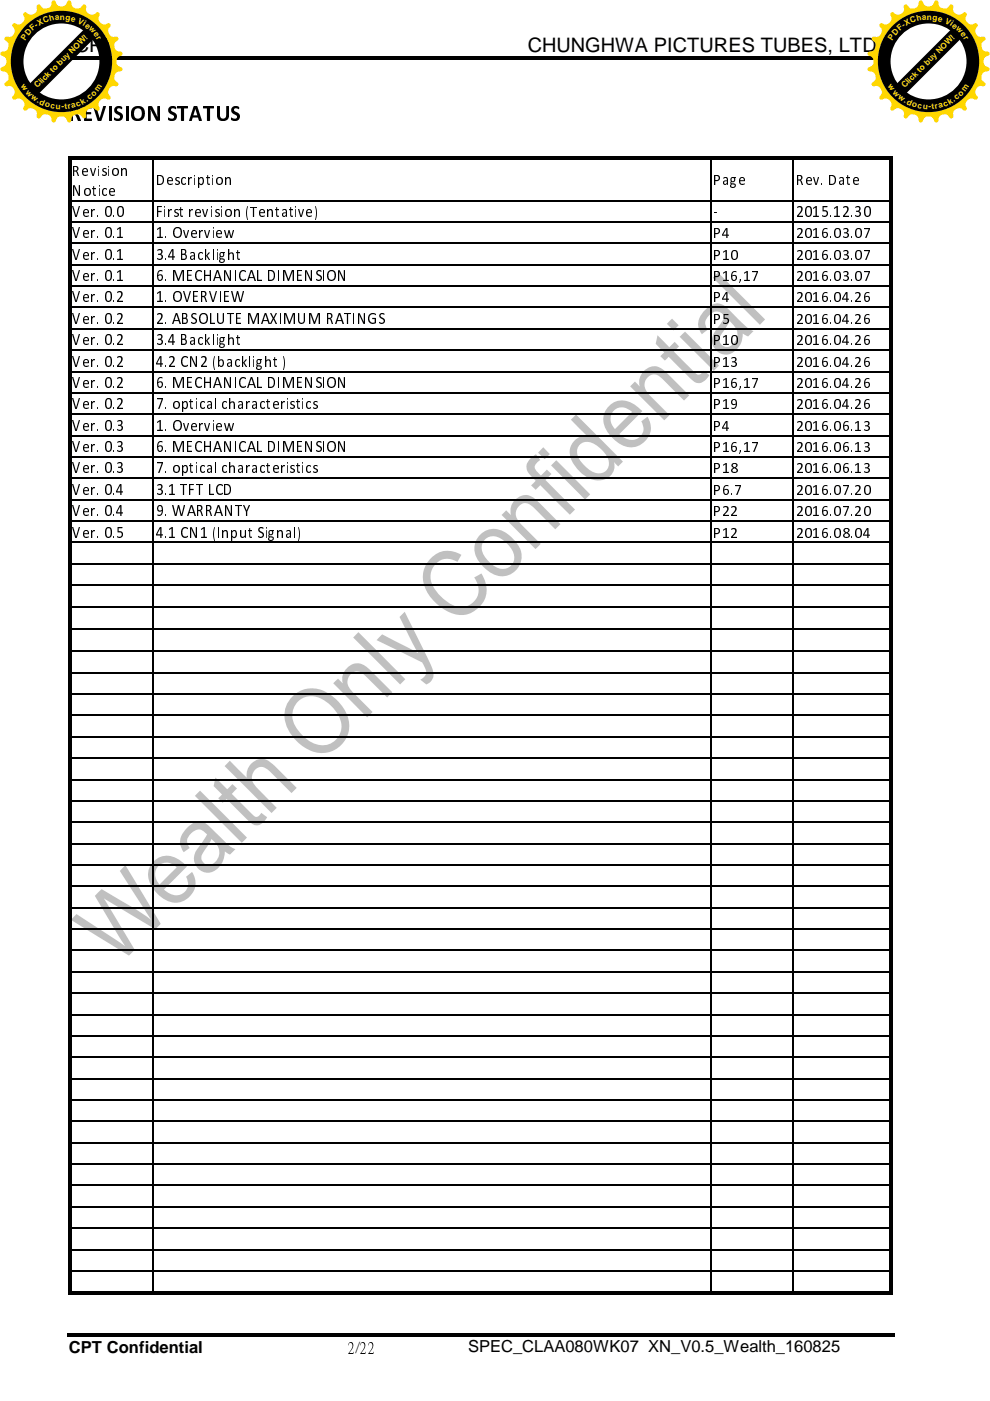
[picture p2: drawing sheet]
<svg xmlns="http://www.w3.org/2000/svg" width="210mm" height="297mm" viewBox="0 0 210 297" stroke-linecap="round" stroke-linejoin="round" font-family="sans-serif">
<path d="M15.1 11.9h82.1v.8h-82.1zM96.9 11.9h.8v.8h-.8zM97.7 11.9h91v.8h-91zM14.1 282.7h40.5v.7h-40.5zM54.6 282.7h.7v.7h-.7zM55.3 282.7h43.3v.7h-43.3zM98.6 282.7h.8v.7h-.8zM99.4 282.7h90.2v.7h-90.2z" fill="#000"/>
<g fill="#c0c0c0">
<path d="M16.2 193.8l10.3 6.8-6.4-10.7 1.4-1.4 7.7 4.5 2.9 2.1-6.7-10.4 1.2-1.3 7.5 12.5-1.2 1.1-10.9-6.5 6.6 10.9-1.3 1.2-12.3-7.6z" fill-rule="evenodd"/>
<path d="M32.6 182.6a4.3 4.3 0 0 1 6.2 .3l.8 .8-4.8 4.9a3.1 3.1 0 0 0 4.4 .5 2.52 2.52 0 0 0 .3-3.2l1.2-1a4.2 4.2 0 0 1-.8 5.5 4.2 4.2 0 0 1-5.5 0 5.8 5.8 0 0 1-2.8-6.3zM33.6 183.6a2.77 2.77 0 0 0 .2 3.9l3.7-3.6a2.65 2.65 0 0 0-3.9-.3z" fill-rule="evenodd"/>
<path d="M39.7 175.5a2.93 2.93 0 0 1 4.5-.4l2.9 2.8a7 7 0 0 0 2.8 2.1l-1.1 1.2-1.1-.7a4.3 4.3 0 0 1-3.6 4.5 3.1 3.1 0 0 1-2.8-2 3.1 3.1 0 0 1 .8-3.3l1.8-2.8a2.02 2.02 0 0 0-3-.5 2.16 2.16 0 0 0-.7 3.4l-1.3 .9a3.6 3.6 0 0 1 .8-5.2zM44.8 177.9l-.6 1.2a5 5 0 0 0-1.5 3.1 1.73 1.73 0 0 0 1.5 1.2 1.73 1.73 0 0 0 1.7-1 3.2 3.2 0 0 0-1.1-4.5z" fill-rule="evenodd"/>
<path d="M42.1 167.9l.3-.3 10 10-1.1 1.1-10-10z" fill-rule="evenodd"/>
<path d="M45.7 164.8l2.5 2.5 1.1-1.1 .9 1-1.1 1.1 4.5 4.5a.9 .9 0 0 0 .9 .4 .9 .9 0 0 0 .7-.6l.2-.3 1.2 1a2.31 2.31 0 0 1-3.1 1.4l-5.5-5.3-.8 .8-.9-1 .8-.8-1.8-1.7z" fill-rule="evenodd"/>
<path d="M48.7 161.3l3.6 3.6a3.2 3.2 0 0 1 1.7-3.6 3.2 3.2 0 0 1 3.9 .8l5 4.9-1.1 1.1-4.6-4.5a2.05 2.05 0 0 0-3.1-.4 2.52 2.52 0 0 0 .3 3.8l4.3 4.3-1.1 1.1-10-10z" fill-rule="evenodd"/>
<path d="M62 147.7a6.1 6.1 0 0 1 8.5-.1 7.6 7.6 0 0 1 3.3 8.1 5.9 5.9 0 0 1-9.4 2.7 8.4 8.4 0 0 1-4-7.7 5.5 5.5 0 0 1 1.6-3zM63.2 148.8a4.4 4.4 0 0 0-.1 6 6.5 6.5 0 0 0 6.1 3.1 4.1 4.1 0 0 0 2.4-6.5 6.9 6.9 0 0 0-6.3-3.7l-.9 .2z" fill-rule="evenodd"/>
<path d="M73.6 141.6a3 3 0 0 1 4.8 .3l4.8 4.9-1.1 1.1-2.8-2.8a10.7 10.7 0 0 0-3.1-2.7 2.21 2.21 0 0 0-2.3 1.2 2.21 2.21 0 0 0 .4 2.6l4.7 4.8-1.1 1.1-7.2-7.2 1-1 1 1a3.1 3.1 0 0 1 .9-3.3z" fill-rule="evenodd"/>
<path d="M76 134l9.9 10-1.1 1.1-9.9-9.9z" fill-rule="evenodd"/>
<path d="M85.5 130l.3-.3 4.4 8.9a9.8 9.8 0 0 1 1.7 4.8 2.31 2.31 0 0 1-1.5 1.7l-1.3-1a1.74 1.74 0 0 0 .9-2.8 1.95 1.95 0 0 0-1.4-1.3l-8.8-4.3 1.2-1.2 7.7 4-4-7.7z" fill-rule="evenodd"/>
<path d="M91.4 118.3a5 5 0 0 1 6.4-.7l-.8 1.5a3.8 3.8 0 0 0-4.8 .7 3.8 3.8 0 0 0-.2 4.9 8.8 8.8 0 0 0 5.5 4 3.8 3.8 0 0 0 3.7-2.1 3.8 3.8 0 0 0-.7-4.2l1.6-.8a5.5 5.5 0 0 1-.6 7.2 5.5 5.5 0 0 1-7.3 .5 8.5 8.5 0 0 1-4.5-7.7l.4-1.5z" fill-rule="evenodd"/>
<path d="M101.8 113.4a4.4 4.4 0 0 1 6.3 .1 5.8 5.8 0 0 1 2.5 5 4.2 4.2 0 0 1-7 2.6 5.8 5.8 0 0 1-2.9-5.9l.4-1zM102.8 114.4a3 3 0 0 0 .4 4.2 4.3 4.3 0 0 0 4 2 2.62 2.62 0 0 0 1.1-4.5 4.6 4.6 0 0 0-4.3-2.3z" fill-rule="evenodd"/>
<path d="M109.2 106a3 3 0 0 1 4.8 .3l4.8 4.8-1.1 1.1-2.2-2.2a14.2 14.2 0 0 0-3.7-3.3 2.23 2.23 0 0 0-2.2 1.2 2.23 2.23 0 0 0 .3 2.6l4.7 4.8-1.1 1.1-7.2-7.2 1-1 1 1a3.3 3.3 0 0 1 .9-3.2z" fill-rule="evenodd"/>
<path d="M112.5 97.2l1.1-.9 1 1.2a1.62 1.62 0 0 0-1.1 2.1l1.2 1.2 1.3-1.2 .9 .9-1.2 1.3 6.2 6.2-1.1 1.1-6.2-6.2-1 .9-1-.9 1-1-.4-.3a3.2 3.2 0 0 1-1.5-3.3z" fill-rule="evenodd"/>
<path d="M115.2 94.8l1.4 1.5-1.1 1.1-1.4-1.4zM117.1 98.4l.8-.8 7.2 7.2-1.1 1.1-7.2-7.2z" fill-rule="evenodd"/>
<path d="M121 89l1.1-1.1 10 10-1 1-.9-.9a3.3 3.3 0 0 1-4.6 3.7 7.7 7.7 0 0 1-4.8-5.5 3.3 3.3 0 0 1 3.8-3.6zM122.9 94.3a2.89 2.89 0 0 0 .6 4 4.6 4.6 0 0 0 4 2 2.25 2.25 0 0 0 1.1-3.6 6 6 0 0 0-4.2-3 1.97 1.97 0 0 0-1.5 .6z" fill-rule="evenodd"/>
<path d="M129.2 86.1a4.3 4.3 0 0 1 6.1 .3l.9 .8-4.9 4.8a3.1 3.1 0 0 0 4.4 .5 2.43 2.43 0 0 0 .3-3.2l1.3-1a4.3 4.3 0 0 1-1.1 5.7 4.3 4.3 0 0 1-5.8-.6 5.5 5.5 0 0 1-2.3-5.9zM130.2 87a2.77 2.77 0 0 0 .2 4l3.6-3.7a2.75 2.75 0 0 0-3.8-.3z" fill-rule="evenodd"/>
<path d="M136.5 78.7a3 3 0 0 1 4.8 .3l4.8 4.8-1.1 1.1-2.7-2.7a10.4 10.4 0 0 0-3.2-2.8 2.22 2.22 0 0 0-2.2 1.2 2.22 2.22 0 0 0 .3 2.6l4.7 4.8-1.1 1.1-7.2-7.2 1-1 1 1.1a3.3 3.3 0 0 1 .9-3.3z" fill-rule="evenodd"/>
<path d="M139.4 71.1l2.5 2.5 1.1-1.1 1 .9-1.1 1.1 4.2 4.3a.99 .99 0 0 0 1.6 .4l.4-.6 1.3 .9a2.44 2.44 0 0 1-3.1 1.5l-5.5-5.4-.8 .9-1-1 .8-.8-1.8-1.8z" fill-rule="evenodd"/>
<path d="M141.9 68.1l.6-.5 1.4 1.4-1.1 1.1-1.4-1.4zM144.1 71.4l1.1-1.1 7.2 7.2-1.1 1.1z" fill-rule="evenodd"/>
<path d="M149.5 65.7a3 3 0 0 1 4.1-.9l3.8 3.7a6 6 0 0 0 2.4 1.7l-1.2 1.1-1.1-.6a4.2 4.2 0 0 1-3.6 4.5 3.1 3.1 0 0 1-2.8-2 3.1 3.1 0 0 1 .8-3.4l1.8-2.7a2.06 2.06 0 0 0-1.9-1.1 2.06 2.06 0 0 0-1.8 1.2 1.99 1.99 0 0 0 0 2.7l-1.2 1a3.6 3.6 0 0 1 .7-5.2zM154.7 68l-.7 1.3a5.4 5.4 0 0 0-1.5 2.8 1.68 1.68 0 0 0 1.4 1.5 1.68 1.68 0 0 0 1.8-1 2.9 2.9 0 0 0-.7-4.3z" fill-rule="evenodd"/>
<path d="M151.1 58.9l1.1-1.1 10 9.9-1.1 1.2z" fill-rule="evenodd"/>
</g>
<g fill="#000">
<path d="M14.5 33.1h.7v.8h-.7zM14.5 33.1h.7v.7h-.7zM15.2 33.1h17.2v.7h-17.2zM32.4 33.8l.2 .1zM32.4 33.1h.7v.7h-.7zM33.1 33.1h117.5v.7h-117.5zM150.6 33.8l.2 .1zM150.6 33.1h.7v.7h-.7zM151.3 33.1h16.8v.7h-16.8zM168.1 33.8l.2 .1zM168.1 33.1h.7v.7h-.7zM168.8 33.1h19.8v.7h-19.8z"/>
<path d="M188.6 33.1h.8v.8h-.8zM188.6 33.1h.8v.7h-.8zM14.5 33.9h.7v8.5h-.7zM14.5 42.4h.7v.3h-.7zM14.5 42.7h.7v4.2h-.7zM14.5 46.9h.7v.3h-.7zM14.5 47.2h.7v4.3h-.7zM14.5 51.5h.7v.2h-.7zM14.5 51.7h.7v4.3h-.7zM14.5 56h.7v.3h-.7zM32.4 42.4h.2v.3h-.2zM32.4 46.9h.2v.3h-.2z"/>
<path d="M32.4 51.5h.2v.2h-.2zM32.4 56h.2v.3h-.2zM150.6 42.4h.2v.3h-.2zM150.6 46.9h.2v.3h-.2zM150.6 51.5h.2v.2h-.2zM150.6 56h.2v.3h-.2zM168.1 42.4h.2v.3h-.2zM168.1 46.9h.2v.3h-.2zM168.1 51.5h.2v.2h-.2zM168.1 56h.2v.3h-.2zM188.6 33.9h.8v8.5h-.8zM188.6 42.4h.8v.3h-.8z"/>
<path d="M188.6 42.7h.8v4.2h-.8zM188.6 46.9h.8v.3h-.8zM188.6 47.2h.8v4.3h-.8zM188.6 51.5h.8v.2h-.8zM188.6 51.7h.8v4.3h-.8zM188.6 56h.8v.3h-.8zM14.5 56.3h.7v4.2h-.7zM14.5 60.5h.7v.3h-.7zM14.5 60.8h.7v4.3h-.7zM14.5 65.1h.7v.2h-.7zM14.5 65.3h.7v4.3h-.7zM14.5 69.6h.7v.2h-.7z"/>
<path d="M14.5 69.8h.7v4.3h-.7zM14.5 74.1h.7v.3h-.7zM14.5 74.4h.7v4.3h-.7zM14.5 78.7h.7v.2h-.7zM32.4 60.5h.2v.3h-.2zM32.4 65.1h.2v.2h-.2zM32.4 69.6h.2v.2h-.2zM32.4 74.1h.2v.3h-.2zM32.4 78.7h.2v.2h-.2zM150.6 60.5h.2v.3h-.2zM150.6 65.1h.2v.2h-.2zM150.6 69.6h.2v.2h-.2z"/>
<path d="M150.6 74.1h.2v.3h-.2zM150.6 78.7h.2v.2h-.2zM168.1 60.5h.2v.3h-.2zM168.1 65.1h.2v.2h-.2zM168.1 69.6h.2v.2h-.2zM168.1 74.1h.2v.3h-.2zM168.1 78.7h.2v.2h-.2zM188.6 56.3h.8v4.2h-.8zM188.6 60.5h.8v.3h-.8zM188.6 60.8h.8v4.3h-.8zM188.6 65.1h.8v.2h-.8zM188.6 65.3h.8v4.3h-.8z"/>
<path d="M188.6 69.6h.8v.2h-.8zM188.6 69.8h.8v4.3h-.8zM188.6 74.1h.8v.3h-.8zM188.6 74.4h.8v4.3h-.8zM188.6 78.7h.8v.2h-.8zM14.5 78.9h.7v4.3h-.7zM14.5 83.2h.7v.2h-.7zM14.5 83.4h.7v4.3h-.7zM14.5 87.7h.7v.3h-.7zM14.5 88h.7v4.2h-.7zM14.5 92.2h.7v.3h-.7zM14.5 92.5h.7v4.3h-.7z"/>
<path d="M14.5 96.8h.7v.2h-.7zM32.4 83.2h.2v.2h-.2zM32.4 87.7h.2v.3h-.2zM32.4 92.2h.2v.3h-.2zM32.4 96.8h.2v.2h-.2zM150.6 83.2h.2v.2h-.2zM150.6 87.7h.2v.3h-.2zM150.6 92.2h.2v.3h-.2zM150.6 96.8h.2v.2h-.2zM168.1 83.2h.2v.2h-.2zM168.1 87.7h.2v.3h-.2zM168.1 92.2h.2v.3h-.2z"/>
<path d="M168.1 96.8h.2v.2h-.2zM188.6 78.9h.8v4.3h-.8zM188.6 83.2h.8v.2h-.8zM188.6 83.4h.8v4.3h-.8zM188.6 87.7h.8v.3h-.8zM188.6 88h.8v4.2h-.8zM188.6 92.2h.8v.3h-.8zM188.6 92.5h.8v4.3h-.8zM188.6 96.8h.8v.2h-.8zM14.5 97h.7v4.3h-.7zM14.5 101.3h.7v.3h-.7zM14.5 101.6h.7v4.2h-.7z"/>
<path d="M14.5 105.8h.7v.3h-.7zM14.5 106.1h.7v4.3h-.7zM14.5 110.4h.7v.2h-.7zM14.5 110.6h.7v4.3h-.7zM14.5 114.9h.7v.2h-.7zM14.5 115.1h.7v4.3h-.7zM14.5 119.4h.7v.3h-.7zM32.4 101.3h.2v.3h-.2zM32.4 105.8h.2v.3h-.2zM32.4 110.4h.2v.2h-.2zM32.4 114.9h.2v.2h-.2zM32.4 119.4h.2v.3h-.2z"/>
<path d="M150.6 101.3h.2v.3h-.2zM150.6 105.8h.2v.3h-.2zM150.6 110.4h.2v.2h-.2zM150.6 114.9h.2v.2h-.2zM150.6 119.4h.2v.3h-.2zM168.1 101.3h.2v.3h-.2zM168.1 105.8h.2v.3h-.2zM168.1 110.4h.2v.2h-.2zM168.1 114.9h.2v.2h-.2zM168.1 119.4h.2v.3h-.2zM188.6 97h.8v4.3h-.8zM188.6 101.3h.8v.3h-.8z"/>
<path d="M188.6 101.6h.8v4.2h-.8zM188.6 105.8h.8v.3h-.8zM188.6 106.1h.8v4.3h-.8zM188.6 110.4h.8v.2h-.8zM188.6 110.6h.8v4.3h-.8zM188.6 114.9h.8v.2h-.8zM188.6 115.1h.8v4.3h-.8zM188.6 119.4h.8v.3h-.8zM14.5 119.7h.7v4.3h-.7zM14.5 124h.7v.2h-.7zM14.5 124.2h.7v4.3h-.7zM14.5 128.5h.7v.2h-.7z"/>
<path d="M14.5 128.7h.7v4.5h-.7zM14.5 133.2h.7v.3h-.7zM14.5 133.5h.7v4.5h-.7zM14.5 138h.7v.2h-.7zM32.4 124h.2v.2h-.2zM32.4 128.5h.2v.2h-.2zM32.4 133.2h.2v.3h-.2zM32.4 138h.2v.2h-.2zM150.6 124h.2v.2h-.2zM150.6 128.5h.2v.2h-.2zM150.6 133.2h.2v.3h-.2zM150.6 138h.2v.2h-.2z"/>
<path d="M168.1 124h.2v.2h-.2zM168.1 128.5h.2v.2h-.2zM168.1 133.2h.2v.3h-.2zM168.1 138h.2v.2h-.2zM188.6 119.7h.8v4.3h-.8zM188.6 124h.8v.2h-.8zM188.6 124.2h.8v4.3h-.8zM188.6 128.5h.8v.2h-.8zM188.6 128.7h.8v4.5h-.8zM188.6 133.2h.8v.3h-.8zM188.6 133.5h.8v4.5h-.8zM188.6 138h.8v.2h-.8z"/>
<path d="M14.5 138.2h.7v4.3h-.7zM14.5 142.5h.7v.2h-.7zM14.5 142.7h.7v4.3h-.7zM14.5 147h.7v.3h-.7zM14.5 147.3h.7v4.3h-.7zM14.5 151.6h.7v.2h-.7zM14.5 151.8h.7v4.3h-.7zM14.5 156.1h.7v.2h-.7zM32.4 142.5h.2v.2h-.2zM32.4 147h.2v.3h-.2zM32.4 151.6h.2v.2h-.2zM32.4 156.1h.2v.2h-.2z"/>
<path d="M150.6 142.5h.2v.2h-.2zM150.6 147h.2v.3h-.2zM150.6 151.6h.2v.2h-.2zM150.6 156.1h.2v.2h-.2zM168.1 142.5h.2v.2h-.2zM168.1 147h.2v.3h-.2zM168.1 151.6h.2v.2h-.2zM168.1 156.1h.2v.2h-.2zM188.6 138.2h.8v4.3h-.8zM188.6 142.5h.8v.2h-.8zM188.6 142.7h.8v4.3h-.8zM188.6 147h.8v.3h-.8z"/>
<path d="M188.6 147.3h.8v4.3h-.8zM188.6 151.6h.8v.2h-.8zM188.6 151.8h.8v4.3h-.8zM188.6 156.1h.8v.2h-.8zM14.5 156.3h.7v4.3h-.7zM14.5 160.6h.7v.3h-.7zM14.5 160.9h.7v4.2h-.7zM14.5 165.1h.7v.3h-.7zM14.5 165.4h.7v4.3h-.7zM14.5 169.7h.7v.2h-.7zM14.5 169.9h.7v4.3h-.7zM14.5 174.2h.7v.3h-.7z"/>
<path d="M14.5 174.5h.7v4.2h-.7zM14.5 178.7h.7v.3h-.7zM32.4 160.6h.2v.3h-.2zM32.4 165.1h.2v.3h-.2zM32.4 169.7h.2v.2h-.2zM32.4 174.2h.2v.3h-.2zM32.4 178.7h.2v.3h-.2zM150.6 160.6h.2v.3h-.2zM150.6 165.1h.2v.3h-.2zM150.6 169.7h.2v.2h-.2zM150.6 174.2h.2v.3h-.2zM150.6 178.7h.2v.3h-.2z"/>
<path d="M168.1 160.6h.2v.3h-.2zM168.1 165.1h.2v.3h-.2zM168.1 169.7h.2v.2h-.2zM168.1 174.2h.2v.3h-.2zM168.1 178.7h.2v.3h-.2zM188.6 156.3h.8v4.3h-.8zM188.6 160.6h.8v.3h-.8zM188.6 160.9h.8v4.2h-.8zM188.6 165.1h.8v.3h-.8zM188.6 165.4h.8v4.3h-.8zM188.6 169.7h.8v.2h-.8zM188.6 169.9h.8v4.3h-.8z"/>
<path d="M188.6 174.2h.8v.3h-.8zM188.6 174.5h.8v4.2h-.8zM188.6 178.7h.8v.3h-.8zM14.5 179h.7v4.3h-.7zM14.5 183.3h.7v.2h-.7zM14.5 183.5h.7v4.3h-.7zM14.5 187.8h.7v.2h-.7zM14.5 188h.7v4.3h-.7zM14.5 192.3h.7v.3h-.7zM14.5 192.6h.7v4.2h-.7zM14.5 196.8h.7v.3h-.7zM32.4 183.3h.2v.2h-.2z"/>
<path d="M32.4 187.8h.2v.2h-.2zM32.4 192.3h.2v.3h-.2zM32.4 196.8h.2v.3h-.2zM150.6 183.3h.2v.2h-.2zM150.6 187.8h.2v.2h-.2zM150.6 192.3h.2v.3h-.2zM150.6 196.8h.2v.3h-.2zM168.1 183.3h.2v.2h-.2zM168.1 187.8h.2v.2h-.2zM168.1 192.3h.2v.3h-.2zM168.1 196.8h.2v.3h-.2zM188.6 179h.8v4.3h-.8z"/>
<path d="M188.6 183.3h.8v.2h-.8zM188.6 183.5h.8v4.3h-.8zM188.6 187.8h.8v.2h-.8zM188.6 188h.8v4.3h-.8zM188.6 192.3h.8v.3h-.8zM188.6 192.6h.8v4.2h-.8zM188.6 196.8h.8v.3h-.8zM14.5 197.1h.7v4.3h-.7zM14.5 201.4h.7v.2h-.7zM14.5 201.6h.7v4.3h-.7zM14.5 205.9h.7v.3h-.7zM14.5 206.2h.7v4.2h-.7z"/>
<path d="M14.5 210.4h.7v.3h-.7zM14.5 210.7h.7v4.3h-.7zM14.5 215h.7v.2h-.7zM14.5 215.2h.7v4.3h-.7zM14.5 219.5h.7v.3h-.7zM32.4 201.4h.2v.2h-.2zM32.4 205.9h.2v.3h-.2zM32.4 210.4h.2v.3h-.2zM32.4 215h.2v.2h-.2zM32.4 219.5h.2v.3h-.2zM150.6 201.4h.2v.2h-.2zM150.6 205.9h.2v.3h-.2z"/>
<path d="M150.6 210.4h.2v.3h-.2zM150.6 215h.2v.2h-.2zM150.6 219.5h.2v.3h-.2zM168.1 201.4h.2v.2h-.2zM168.1 205.9h.2v.3h-.2zM168.1 210.4h.2v.3h-.2zM168.1 215h.2v.2h-.2zM168.1 219.5h.2v.3h-.2zM188.6 197.1h.8v4.3h-.8zM188.6 201.4h.8v.2h-.8zM188.6 201.6h.8v4.3h-.8zM188.6 205.9h.8v.3h-.8z"/>
<path d="M188.6 206.2h.8v4.2h-.8zM188.6 210.4h.8v.3h-.8zM188.6 210.7h.8v4.3h-.8zM188.6 215h.8v.2h-.8zM188.6 215.2h.8v4.3h-.8zM188.6 219.5h.8v.3h-.8zM14.5 219.8h.7v4.2h-.7zM14.5 224h.7v.3h-.7zM14.5 224.3h.7v4.3h-.7zM14.5 228.6h.7v.2h-.7zM14.5 228.8h.7v4.3h-.7zM14.5 233.1h.7v.2h-.7z"/>
<path d="M14.5 233.3h.7v4.3h-.7zM14.5 237.6h.7v.3h-.7zM32.4 224h.2v.3h-.2zM32.4 228.6h.2v.2h-.2zM32.4 233.1h.2v.2h-.2zM32.4 237.6h.2v.3h-.2zM150.6 224h.2v.3h-.2zM150.6 228.6h.2v.2h-.2zM150.6 233.1h.2v.2h-.2zM150.6 237.6h.2v.3h-.2zM168.1 224h.2v.3h-.2zM168.1 228.6h.2v.2h-.2z"/>
<path d="M168.1 233.1h.2v.2h-.2zM168.1 237.6h.2v.3h-.2zM188.6 219.8h.8v4.2h-.8zM188.6 224h.8v.3h-.8zM188.6 224.3h.8v4.3h-.8zM188.6 228.6h.8v.2h-.8zM188.6 228.8h.8v4.3h-.8zM188.6 233.1h.8v.2h-.8zM188.6 233.3h.8v4.3h-.8zM188.6 237.6h.8v.3h-.8zM14.5 237.9h.7v4.2h-.7zM14.5 242.1h.7v.3h-.7z"/>
<path d="M14.5 242.4h.7v4.3h-.7zM14.5 246.7h.7v.2h-.7zM14.5 246.9h.7v4.3h-.7zM14.5 251.2h.7v.3h-.7zM14.5 251.5h.7v4.2h-.7zM14.5 255.7h.7v.3h-.7zM32.4 242.1h.2v.3h-.2zM32.4 246.7h.2v.2h-.2zM32.4 251.2h.2v.3h-.2zM32.4 255.7h.2v.3h-.2zM150.6 242.1h.2v.3h-.2zM150.6 246.7h.2v.2h-.2z"/>
<path d="M150.6 251.2h.2v.3h-.2zM150.6 255.7h.2v.3h-.2zM168.1 242.1h.2v.3h-.2zM168.1 246.7h.2v.2h-.2zM168.1 251.2h.2v.3h-.2zM168.1 255.7h.2v.3h-.2zM188.6 237.9h.8v4.2h-.8zM188.6 242.1h.8v.3h-.8zM188.6 242.4h.8v4.3h-.8zM188.6 246.7h.8v.2h-.8zM188.6 246.9h.8v4.3h-.8zM188.6 251.2h.8v.3h-.8z"/>
<path d="M188.6 251.5h.8v4.2h-.8zM188.6 255.7h.8v.3h-.8zM14.5 256h.7v4.3h-.7zM14.5 260.3h.7v.2h-.7zM14.5 260.5h.7v4.3h-.7zM14.5 264.8h.7v.2h-.7zM14.5 265h.7v4.3h-.7zM14.5 269.3h.7v.3h-.7zM14.5 269.6h.7v4.3h-.7zM14.5 273.9h.7v.7h-.7zM15.2 273.9h17.2v.7h-17.2zM32.4 260.3h.2v.2h-.2z"/>
<path d="M32.4 264.8h.2v.2h-.2zM32.4 269.3h.2v.3h-.2zM32.4 273.9h.7v.7h-.7zM33.1 273.9h117.5v.7h-117.5zM150.6 260.3h.2v.2h-.2zM150.6 264.8h.2v.2h-.2zM150.6 269.3h.2v.3h-.2zM150.6 273.9h.7v.7h-.7zM151.3 273.9h16.8v.7h-16.8zM168.1 260.3h.2v.2h-.2zM168.1 264.8h.2v.2h-.2zM168.1 269.3h.2v.3h-.2z"/>
<path d="M168.1 273.9h.7v.7h-.7zM168.8 273.9h19.8v.7h-19.8zM188.6 256h.8v4.3h-.8zM188.6 260.3h.8v.2h-.8zM188.6 260.5h.8v4.3h-.8zM188.6 264.8h.8v.2h-.8zM188.6 265h.8v4.3h-.8zM188.6 269.3h.8v.3h-.8zM188.6 269.6h.8v4.3h-.8zM188.6 273.9h.8v.7h-.8z"/>
</g>
<g fill="none" stroke="#000" stroke-width=".25">
<path d="M32.5 33.9v8.5M150.7 33.9v8.5M168.2 33.9v8.5M15.2 42.5h17.2M15.2 47.1h17.2M15.2 51.6h17.2M15.2 56.1h17.2M32.5 42.7v4.2M32.5 47.2v4.3M32.5 51.7v4.3M32.5 56.3v4.2M32.6 42.5h118"/>
<path d="M32.6 47.1h118M32.6 51.6h118M32.6 56.1h118M150.7 42.7v4.2M150.7 47.2v4.3M150.7 51.7v4.3M150.7 56.3v4.2M150.8 42.5h17.3M150.8 47.1h17.3M150.8 51.6h17.3M150.8 56.1h17.3M168.2 42.7v4.2"/>
<path d="M168.2 47.2v4.3M168.2 51.7v4.3M168.2 56.3v4.2M168.3 42.5h20.3M168.3 47.1h20.3M168.3 51.6h20.3M168.3 56.1h20.3M15.2 60.7h17.2M15.2 65.2h17.2M15.2 69.7h17.2M15.2 74.3h17.2M15.2 78.8h17.2"/>
<path d="M32.5 60.8v4.3M32.5 65.3v4.3M32.5 69.8v4.3M32.5 74.4v4.3M32.5 78.9v4.3M32.6 60.7h118M32.6 65.2h118M32.6 69.7h118M32.6 74.3h118M32.6 78.8h118M150.7 60.8v4.3M150.7 65.3v4.3"/>
<path d="M150.7 69.8v4.3M150.7 74.4v4.3M150.7 78.9v4.3M150.8 60.7h17.3M150.8 65.2h17.3M150.8 69.7h17.3M150.8 74.3h17.3M150.8 78.8h17.3M168.2 60.8v4.3M168.2 65.3v4.3M168.2 69.8v4.3M168.2 74.4v4.3"/>
<path d="M168.2 78.9v4.3M168.3 60.7h20.3M168.3 65.2h20.3M168.3 69.7h20.3M168.3 74.3h20.3M168.3 78.8h20.3M15.2 83.3h17.2M15.2 87.8h17.2M15.2 92.4h17.2M15.2 96.9h17.2M32.5 83.4v4.3M32.5 88v4.2"/>
<path d="M32.5 92.5v4.3M32.5 97v4.3M32.6 83.3h118M32.6 87.8h118M32.6 92.4h118M32.6 96.9h118M150.7 83.4v4.3M150.7 88v4.2M150.7 92.5v4.3M150.7 97v4.3M150.8 83.3h17.3M150.8 87.8h17.3"/>
<path d="M150.8 92.4h17.3M150.8 96.9h17.3M168.2 83.4v4.3M168.2 88v4.2M168.2 92.5v4.3M168.2 97v4.3M168.3 83.3h20.3M168.3 87.8h20.3M168.3 92.4h20.3M168.3 96.9h20.3M15.2 101.4h17.2M15.2 106h17.2"/>
<path d="M15.2 110.5h17.2M15.2 115h17.2M15.2 119.5h17.2M32.5 101.6v4.2M32.5 106.1v4.3M32.5 110.6v4.3M32.5 115.1v4.3M32.5 119.7v4.3M32.6 101.4h118M32.6 106h118M32.6 110.5h118M32.6 115h118"/>
<path d="M32.6 119.5h118M150.7 101.6v4.2M150.7 106.1v4.3M150.7 110.6v4.3M150.7 115.1v4.3M150.7 119.7v4.3M150.8 101.4h17.3M150.8 106h17.3M150.8 110.5h17.3M150.8 115h17.3M150.8 119.5h17.3M168.2 101.6v4.2"/>
<path d="M168.2 106.1v4.3M168.2 110.6v4.3M168.2 115.1v4.3M168.2 119.7v4.3M168.3 101.4h20.3M168.3 106h20.3M168.3 110.5h20.3M168.3 115h20.3M168.3 119.5h20.3M15.2 124.1h17.2M15.2 128.6h17.2M15.2 133.3h17.2"/>
<path d="M15.2 138.1h17.2M32.5 124.2v4.3M32.5 128.7v4.5M32.5 133.5v4.5M32.5 138.2v4.3M32.6 124.1h118M32.6 128.6h118M32.6 133.3h118M32.6 138.1h118M150.7 124.2v4.3M150.7 128.7v4.5M150.7 133.5v4.5"/>
<path d="M150.7 138.2v4.3M150.8 124.1h17.3M150.8 128.6h17.3M150.8 133.3h17.3M150.8 138.1h17.3M168.2 124.2v4.3M168.2 128.7v4.5M168.2 133.5v4.5M168.2 138.2v4.3M168.3 124.1h20.3M168.3 128.6h20.3M168.3 133.3h20.3"/>
<path d="M168.3 138.1h20.3M15.2 142.6h17.2M15.2 147.2h17.2M15.2 151.7h17.2M15.2 156.2h17.2M32.5 142.7v4.3M32.5 147.3v4.3M32.5 151.8v4.3M32.5 156.3v4.3M32.6 142.6h118M32.6 147.2h118M32.6 151.7h118"/>
<path d="M32.6 156.2h118M150.7 142.7v4.3M150.7 147.3v4.3M150.7 151.8v4.3M150.7 156.3v4.3M150.8 142.6h17.3M150.8 147.2h17.3M150.8 151.7h17.3M150.8 156.2h17.3M168.2 142.7v4.3M168.2 147.3v4.3M168.2 151.8v4.3"/>
<path d="M168.2 156.3v4.3M168.3 142.6h20.3M168.3 147.2h20.3M168.3 151.7h20.3M168.3 156.2h20.3M15.2 160.7h17.2M15.2 165.3h17.2M15.2 169.8h17.2M15.2 174.3h17.2M15.2 178.9h17.2M32.5 160.9v4.2M32.5 165.4v4.3"/>
<path d="M32.5 169.9v4.3M32.5 174.5v4.2M32.5 179v4.3M32.6 160.7h118M32.6 165.3h118M32.6 169.8h118M32.6 174.3h118M32.6 178.9h118M150.7 160.9v4.2M150.7 165.4v4.3M150.7 169.9v4.3M150.7 174.5v4.2"/>
<path d="M150.7 179v4.3M150.8 160.7h17.3M150.8 165.3h17.3M150.8 169.8h17.3M150.8 174.3h17.3M150.8 178.9h17.3M168.2 160.9v4.2M168.2 165.4v4.3M168.2 169.9v4.3M168.2 174.5v4.2M168.2 179v4.3M168.3 160.7h20.3"/>
<path d="M168.3 165.3h20.3M168.3 169.8h20.3M168.3 174.3h20.3M168.3 178.9h20.3M15.2 183.4h17.2M15.2 187.9h17.2M15.2 192.4h17.2M15.2 197h17.2M32.5 183.5v4.3M32.5 188v4.3M32.5 192.6v4.2M32.5 197.1v4.3"/>
<path d="M32.6 183.4h118M32.6 187.9h118M32.6 192.4h118M32.6 197h118M150.7 183.5v4.3M150.7 188v4.3M150.7 192.6v4.2M150.7 197.1v4.3M150.8 183.4h17.3M150.8 187.9h17.3M150.8 192.4h17.3M150.8 197h17.3"/>
<path d="M168.2 183.5v4.3M168.2 188v4.3M168.2 192.6v4.2M168.2 197.1v4.3M168.3 183.4h20.3M168.3 187.9h20.3M168.3 192.4h20.3M168.3 197h20.3M15.2 201.5h17.2M15.2 206h17.2M15.2 210.6h17.2M15.2 215.1h17.2"/>
<path d="M15.2 219.6h17.2M32.5 201.6v4.3M32.5 206.2v4.2M32.5 210.7v4.3M32.5 215.2v4.3M32.5 219.8v4.2M32.6 201.5h118M32.6 206h118M32.6 210.6h118M32.6 215.1h118M32.6 219.6h118M150.7 201.6v4.3"/>
<path d="M150.7 206.2v4.2M150.7 210.7v4.3M150.7 215.2v4.3M150.7 219.8v4.2M150.8 201.5h17.3M150.8 206h17.3M150.8 210.6h17.3M150.8 215.1h17.3M150.8 219.6h17.3M168.2 201.6v4.3M168.2 206.2v4.2M168.2 210.7v4.3"/>
<path d="M168.2 215.2v4.3M168.2 219.8v4.2M168.3 201.5h20.3M168.3 206h20.3M168.3 210.6h20.3M168.3 215.1h20.3M168.3 219.6h20.3M15.2 224.2h17.2M15.2 228.7h17.2M15.2 233.2h17.2M15.2 237.7h17.2M32.5 224.3v4.3"/>
<path d="M32.5 228.8v4.3M32.5 233.3v4.3M32.5 237.9v4.2M32.6 224.2h118M32.6 228.7h118M32.6 233.2h118M32.6 237.7h118M150.7 224.3v4.3M150.7 228.8v4.3M150.7 233.3v4.3M150.7 237.9v4.2M150.8 224.2h17.3"/>
<path d="M150.8 228.7h17.3M150.8 233.2h17.3M150.8 237.7h17.3M168.2 224.3v4.3M168.2 228.8v4.3M168.2 233.3v4.3M168.2 237.9v4.2M168.3 224.2h20.3M168.3 228.7h20.3M168.3 233.2h20.3M168.3 237.7h20.3M15.2 242.3h17.2"/>
<path d="M15.2 246.8h17.2M15.2 251.3h17.2M15.2 255.9h17.2M32.5 242.4v4.3M32.5 246.9v4.3M32.5 251.5v4.2M32.5 256v4.3M32.6 242.3h118M32.6 246.8h118M32.6 251.3h118M32.6 255.9h118M150.7 242.4v4.3"/>
<path d="M150.7 246.9v4.3M150.7 251.5v4.2M150.7 256v4.3M150.8 242.3h17.3M150.8 246.8h17.3M150.8 251.3h17.3M150.8 255.9h17.3M168.2 242.4v4.3M168.2 246.9v4.3M168.2 251.5v4.2M168.2 256v4.3M168.3 242.3h20.3"/>
<path d="M168.3 246.8h20.3M168.3 251.3h20.3M168.3 255.9h20.3M15.2 260.4h17.2M15.2 264.9h17.2M15.2 269.5h17.2M32.5 260.5v4.3M32.5 265v4.3M32.5 269.6v4.3M32.6 260.4h118M32.6 264.9h118M32.6 269.5h118"/>
<path d="M150.7 260.5v4.3M150.7 265v4.3M150.7 269.6v4.3M150.8 260.4h17.3M150.8 264.9h17.3M150.8 269.5h17.3M168.2 260.5v4.3M168.2 265v4.3M168.2 269.6v4.3M168.3 260.4h20.3M168.3 264.9h20.3M168.3 269.5h20.3"/>
</g>
<path d="M2.7 5.1a1.03 1.03 0 0 0 .4 1.1 1.25 1.25 0 0 1-.3 1.3 1.25 1.25 0 0 1-1.3 .3h-.3l-.2 .2a1.03 1.03 0 0 0 .7 1 1.25 1.25 0 0 1 0 1.3 1.25 1.25 0 0 1-1.2 .6l-.3 .1-.1 .3a1.03 1.03 0 0 0 .9 .8 1.25 1.25 0 0 1 .4 1.3 1.25 1.25 0 0 1-1 .9l-.2 .1-.1 .3a1.03 1.03 0 0 0 1.1 .5 1.25 1.25 0 0 1 .7 1.2 1.25 1.25 0 0 1-.8 1.1l-.1 .2v.3a1.03 1.03 0 0 0 1.2 .2 1.25 1.25 0 0 1 .9 1 1.25 1.25 0 0 1-.4 1.2l-.1 .3 .1 .3a1.03 1.03 0 0 0 1.2-.1 1.25 1.25 0 0 1 1.1 .6 1.25 1.25 0 0 1 0 1.3l-.1 .3 .2 .3a1.03 1.03 0 0 0 1.1-.4 1.25 1.25 0 0 1 1.3 .3 1.25 1.25 0 0 1 .3 1.3v.3l.2 .2a1.03 1.03 0 0 0 1-.7 1.25 1.25 0 0 1 1.3 0 1.25 1.25 0 0 1 .6 1.2l.1 .2 .3 .1a1.03 1.03 0 0 0 .8-.9 1.25 1.25 0 0 1 1.3-.3 1.25 1.25 0 0 1 .9 1l.1 .2h.3a1.03 1.03 0 0 0 .5-1 1.25 1.25 0 0 1 1.2-.7 1.25 1.25 0 0 1 1.1 .7l.2 .2h.3a1.03 1.03 0 0 0 .2-1.2 1.25 1.25 0 0 1 1-1 1.25 1.25 0 0 1 1.2 .5l.3 .1 .3-.1a1.03 1.03 0 0 0-.1-1.2 1.25 1.25 0 0 1 .6-1.2 1.25 1.25 0 0 1 1.3 .1h.3l.3-.1a1.03 1.03 0 0 0-.4-1.2 1.25 1.25 0 0 1 .3-1.2 1.25 1.25 0 0 1 1.3-.3h.3l.2-.3a1.03 1.03 0 0 0-.7-1 1.25 1.25 0 0 1 0-1.3 1.25 1.25 0 0 1 1.2-.6l.2-.1 .1-.3a1.03 1.03 0 0 0-.9-.7 1.25 1.25 0 0 1-.3-1.3 1.25 1.25 0 0 1 1-.9l.2-.2v-.3a1.03 1.03 0 0 0-1-.5 1.25 1.25 0 0 1-.7-1.1 1.25 1.25 0 0 1 .7-1.1l.2-.2v-.4a1.03 1.03 0 0 0-1.2-.2 1.25 1.25 0 0 1-1-.9 1.25 1.25 0 0 1 .5-1.2l.1-.3-.1-.3a1.03 1.03 0 0 0-1.2 .1 1.25 1.25 0 0 1-1.2-.7 1.25 1.25 0 0 1 .1-1.3v-.2l-.1-.3a1.03 1.03 0 0 0-1.2 .4 1.25 1.25 0 0 1-1.2-.3 1.25 1.25 0 0 1-.3-1.3v-.3l-.3-.2a1.03 1.03 0 0 0-1 .7 1.25 1.25 0 0 1-1.3 0 1.25 1.25 0 0 1-.6-1.2l-.1-.3-.3-.1a1.03 1.03 0 0 0-.7 .9 1.25 1.25 0 0 1-1.3 .4 1.25 1.25 0 0 1-.9-1l-.2-.2-.3-.1a1.03 1.03 0 0 0-.5 1.1 1.25 1.25 0 0 1-1.1 .7 1.25 1.25 0 0 1-1.1-.8l-.2-.1h-.4a1.03 1.03 0 0 0-.2 1.2 1.25 1.25 0 0 1-.9 .9 1.25 1.25 0 0 1-1.2-.4l-.3-.1-.3 .1a1.03 1.03 0 0 0 .1 1.2 1.25 1.25 0 0 1-.7 1.1 1.25 1.25 0 0 1-1.3 0l-.2-.1zM2.3 13a10.8 10.8 0 0 0 21.5 0 10.8 10.8 0 0 0-21.5 0z" fill-rule="evenodd" fill="#ffd700"/>
<path d="M2.3 13a10.8 10.8 0 0 0 21.5 0 10.8 10.8 0 0 0-21.5 0zM4.8 13a8.2 8.2 0 0 0 16.5 0 8.2 8.2 0 0 0-16.5 0z" fill-rule="evenodd" fill="#000"/>
<circle cx="13" cy="13" r="8.2" fill="none" stroke="#000" stroke-width=".35"/>
<path d="M6.3 17.8l11.5-11.5 1 .9 1 1.1-11.5 11.5-1.1-1z" fill="#000"/>
<path d="M186.5 5.1a1.03 1.03 0 0 0 .4 1.1 1.25 1.25 0 0 1-.3 1.3 1.25 1.25 0 0 1-1.3 .3h-.3l-.2 .2a1.03 1.03 0 0 0 .7 1 1.25 1.25 0 0 1 0 1.3 1.25 1.25 0 0 1-1.2 .6l-.2 .1-.1 .3a1.03 1.03 0 0 0 .9 .8 1.25 1.25 0 0 1 .3 1.3 1.25 1.25 0 0 1-1 .9l-.2 .1v.3a1.03 1.03 0 0 0 1 .5 1.25 1.25 0 0 1 .7 1.2 1.25 1.25 0 0 1-.7 1.1l-.2 .2v.3a1.03 1.03 0 0 0 1.2 .2 1.25 1.25 0 0 1 1 1 1.25 1.25 0 0 1-.5 1.2l-.1 .3 .1 .3a1.03 1.03 0 0 0 1.2-.1 1.25 1.25 0 0 1 1.2 .6 1.25 1.25 0 0 1-.1 1.3v.3l.1 .3a1.03 1.03 0 0 0 1.2-.4 1.25 1.25 0 0 1 1.2 .3 1.25 1.25 0 0 1 .3 1.3v.3l.3 .2a1.03 1.03 0 0 0 1-.7 1.25 1.25 0 0 1 1.3 0 1.25 1.25 0 0 1 .6 1.2l.1 .2 .3 .1a1.03 1.03 0 0 0 .7-.9 1.25 1.25 0 0 1 1.3-.3 1.25 1.25 0 0 1 .9 1l.2 .2h.3a1.03 1.03 0 0 0 .5-1 1.25 1.25 0 0 1 1.1-.7 1.25 1.25 0 0 1 1.1 .7l.2 .2h.4a1.03 1.03 0 0 0 .2-1.2 1.25 1.25 0 0 1 .9-1 1.25 1.25 0 0 1 1.3 .5l.2 .1 .3-.1a1.03 1.03 0 0 0-.1-1.2 1.25 1.25 0 0 1 .7-1.2 1.25 1.25 0 0 1 1.3 .1h.2l.3-.1a1.03 1.03 0 0 0-.4-1.2 1.25 1.25 0 0 1 .3-1.2 1.25 1.25 0 0 1 1.3-.3h.3l.2-.3a1.03 1.03 0 0 0-.7-1 1.25 1.25 0 0 1 0-1.3 1.25 1.25 0 0 1 1.2-.6l.3-.1 .1-.3a1.03 1.03 0 0 0-.9-.7 1.25 1.25 0 0 1-.4-1.3 1.25 1.25 0 0 1 1-.9l.2-.2 .1-.3a1.03 1.03 0 0 0-1.1-.5 1.25 1.25 0 0 1-.7-1.1 1.25 1.25 0 0 1 .8-1.1l.1-.2v-.4a1.03 1.03 0 0 0-1.2-.2 1.25 1.25 0 0 1-.9-.9 1.25 1.25 0 0 1 .4-1.2l.1-.3-.1-.3a1.03 1.03 0 0 0-1.2 .1 1.25 1.25 0 0 1-1.1-.7 1.25 1.25 0 0 1 0-1.3l.1-.2-.2-.3a1.03 1.03 0 0 0-1.1 .4 1.25 1.25 0 0 1-1.3-.3 1.25 1.25 0 0 1-.3-1.3v-.3l-.2-.2a1.03 1.03 0 0 0-1 .7 1.25 1.25 0 0 1-1.3 0 1.25 1.25 0 0 1-.6-1.2l-.1-.3-.3-.1a1.03 1.03 0 0 0-.8 .9 1.25 1.25 0 0 1-1.3 .4 1.25 1.25 0 0 1-.9-1l-.1-.2-.3-.1a1.03 1.03 0 0 0-.5 1.1 1.25 1.25 0 0 1-1.2 .7 1.25 1.25 0 0 1-1.1-.8l-.2-.1h-.3a1.03 1.03 0 0 0-.2 1.2 1.25 1.25 0 0 1-.9 .9 1.25 1.25 0 0 1-1.3-.4l-.3-.1-.3 .1a1.03 1.03 0 0 0 .1 1.2 1.25 1.25 0 0 1-.6 1.1 1.25 1.25 0 0 1-1.3 0l-.3-.1zM186.1 13a10.8 10.8 0 0 0 21.5 0 10.8 10.8 0 0 0-21.5 0z" fill-rule="evenodd" fill="#ffd700"/>
<path d="M186.1 13a10.8 10.8 0 0 0 21.5 0 10.8 10.8 0 0 0-21.5 0zM188.6 13a8.2 8.2 0 0 0 16.5 0 8.2 8.2 0 0 0-16.5 0z" fill-rule="evenodd" fill="#000"/>
<circle cx="196.9" cy="13" r="8.2" fill="none" stroke="#000" stroke-width=".35"/>
<path d="M190.1 17.8l11.5-11.5 1.1 .9 .9 1.1-11.4 11.5-1.1-1z" fill="#000"/>
<text font-size="5" x="14.5" y="25.7">REVISION STATUS</text>
<g font-size="4.2">
<text x="15.9" y="10.9">CPT</text>
<text x="111.9" y="10.9">CHUNGHWA PICTURES TUBES, LTD.,</text>
</g>
<g font-size="3.5">
<text x="15.4" y="37.2">Revision</text>
<text x="15.4" y="41.5">Notice</text>
<text x="33" y="39.3">Description</text>
<text x="151.2" y="39.3">Page</text>
<text x="168.7" y="39.3">Rev. Date</text>
<text x="15.4" y="46">Ver. 0.0</text>
<text x="33" y="46">First revision (Tentative)</text>
<text x="151.2" y="46">-</text>
<text x="168.7" y="46">2015.12.30</text>
<text x="15.4" y="50.5">Ver. 0.1</text>
<text x="33" y="50.5">1. Overview</text>
<text x="151.2" y="50.5">P4</text>
<text x="168.7" y="50.5">2016.03.07</text>
<text x="15.4" y="55.1">Ver. 0.1</text>
<text x="15.4" y="59.6">Ver. 0.1</text>
<text x="33" y="55.1">3.4 Backlight</text>
<text x="33" y="59.6">6. MECHANICAL DIMENSION</text>
<text x="151.2" y="55.1">P10</text>
<text x="151.2" y="59.6">P16,17</text>
<text x="168.7" y="59.6">2016.03.07</text>
<text x="168.7" y="55.1">2016.03.07</text>
<text x="15.4" y="64.1">Ver. 0.2</text>
<text x="33" y="64.1">1. OVERVIEW</text>
<text x="151.2" y="64.1">P4</text>
<text x="168.7" y="64.1">2016.04.26</text>
<text x="15.4" y="68.7">Ver. 0.2</text>
<text x="33" y="68.7">2. ABSOLUTE MAXIMUM RATINGS</text>
<text x="151.2" y="68.7">P5</text>
<text x="168.7" y="68.7">2016.04.26</text>
<text x="15.4" y="73.2">Ver. 0.2</text>
<text x="15.4" y="77.7">Ver. 0.2</text>
<text x="33" y="73.2">3.4 Backlight</text>
<text x="33" y="77.7">4.2 CN2 (backlight )</text>
<text x="151.2" y="73.2">P10</text>
<text x="151.2" y="77.7">P13</text>
<text x="168.7" y="73.2">2016.04.26</text>
<text x="168.7" y="77.7">2016.04.26</text>
<text x="15.4" y="82.3">Ver. 0.2</text>
<text x="33" y="82.3">6. MECHANICAL DIMENSION</text>
<text x="151.2" y="82.3">P16,17</text>
<text x="168.7" y="82.3">2016.04.26</text>
<text x="15.4" y="86.8">Ver. 0.2</text>
<text x="33" y="86.8">7. optical characteristics</text>
<text x="151.2" y="86.8">P19</text>
<text x="168.7" y="86.8">2016.04.26</text>
<text x="15.4" y="91.3">Ver. 0.3</text>
<text x="15.4" y="95.8">Ver. 0.3</text>
<text x="33" y="91.3">1. Overview</text>
<text x="33" y="95.8">6. MECHANICAL DIMENSION</text>
<text x="151.2" y="91.3">P4</text>
<text x="151.2" y="95.8">P16,17</text>
<text x="168.7" y="95.8">2016.06.13</text>
<text x="168.7" y="91.3">2016.06.13</text>
<text x="15.4" y="100.4">Ver. 0.3</text>
<text x="33" y="100.4">7. optical characteristics</text>
<text x="151.2" y="100.4">P18</text>
<text x="168.7" y="100.4">2016.06.13</text>
<text x="15.4" y="104.9">Ver. 0.4</text>
<text x="33" y="104.9">3.1 TFT LCD</text>
<text x="151.2" y="104.9">P6.7</text>
<text x="168.7" y="104.9">2016.07.20</text>
<text x="15.4" y="109.4">Ver. 0.4</text>
<text x="15.4" y="114">Ver. 0.5</text>
<text x="33" y="109.4">9. WARRANTY</text>
<text x="33" y="114">4.1 CN1 (Input Signal)</text>
<text x="151.2" y="109.4">P22</text>
<text x="151.2" y="114">P12</text>
<text x="168.7" y="109.4">2016.07.20</text>
<text x="168.7" y="114">2016.08.04</text>
<text x="14.6" y="286.9">CPT Confidential</text>
<text x="73.7" y="286.8">2/22</text>
<text x="99.3" y="286.7">SPEC_CLAA080WK07 XN_V0.5_Wealth_160825</text>
</g>
<g font-size="1.7" fill="#ffd700">
<text x="7.8" y="5.9" transform="rotate(-35 7.8 5.9)">-</text>
<text x="8.3" y="5.5" transform="rotate(-29 8.3 5.5)">X</text>
<text x="9.4" y="4.9" transform="rotate(-20 9.4 4.9)">C</text>
<text x="10.6" y="4.5" transform="rotate(-13 10.6 4.5)">h</text>
<text x="11.7" y="4.3" transform="rotate(-6 11.7 4.3)">a</text>
<text x="12.7" y="4.2" transform="rotate(1 12.7 4.2)">n</text>
<text x="13.8" y="4.2" transform="rotate(9 13.8 4.2)">g</text>
<text x="14.9" y="4.4" transform="rotate(15 14.9 4.4)">e</text>
<text x="16.4" y="4.8" transform="rotate(26 16.4 4.8)">V</text>
<text x="17.5" y="5.4" transform="rotate(32 17.5 5.4)">i</text>
<text x="17.9" y="5.6" transform="rotate(36 17.9 5.6)">e</text>
<text x="191.6" y="5.9" transform="rotate(-35 191.6 5.9)">-</text>
<text x="192.1" y="5.5" transform="rotate(-29 192.1 5.5)">X</text>
<text x="193.2" y="4.9" transform="rotate(-20 193.2 4.9)">C</text>
<text x="194.4" y="4.5" transform="rotate(-13 194.4 4.5)">h</text>
<text x="195.5" y="4.3" transform="rotate(-6 195.5 4.3)">a</text>
<text x="196.5" y="4.2" transform="rotate(1 196.5 4.2)">n</text>
<text x="197.7" y="4.2" transform="rotate(9 197.7 4.2)">g</text>
<text x="198.8" y="4.4" transform="rotate(15 198.8 4.4)">e</text>
<text x="200.2" y="4.8" transform="rotate(26 200.2 4.8)">V</text>
<text x="201.3" y="5.4" transform="rotate(32 201.3 5.4)">i</text>
<text x="201.7" y="5.6" transform="rotate(36 201.7 5.6)">e</text>
<text x="5.3" y="8.6" transform="rotate(-56 5.3 8.6)">P</text>
<text x="6" y="7.6" transform="rotate(-48 6 7.6)">D</text>
<text x="6.9" y="6.6" transform="rotate(-40 6.9 6.6)">F</text>
<text x="18.7" y="6.2" transform="rotate(44 18.7 6.2)">w</text>
<text x="19.7" y="7.2" transform="rotate(52 19.7 7.2)">e</text>
<text x="20.3" y="8" transform="rotate(58 20.3 8)">r</text>
<text x="189.2" y="8.6" transform="rotate(-56 189.2 8.6)">P</text>
<text x="189.9" y="7.6" transform="rotate(-48 189.9 7.6)">D</text>
<text x="190.8" y="6.6" transform="rotate(-40 190.8 6.6)">F</text>
<text x="202.6" y="6.2" transform="rotate(44 202.6 6.2)">w</text>
<text x="203.6" y="7.2" transform="rotate(52 203.6 7.2)">e</text>
<text x="204.2" y="8" transform="rotate(58 204.2 8)">r</text>
<text x="4.3" y="18.3" transform="rotate(55 4.3 18.3)">w</text>
<text x="5.3" y="19.6" transform="rotate(46 5.3 19.6)">w</text>
<text x="6.5" y="20.8" transform="rotate(36 6.5 20.8)">w</text>
<text x="7.7" y="21.7" transform="rotate(30 7.7 21.7)">.</text>
<text x="8" y="18.8" transform="rotate(-45 8 18.8)">Click to buy NOW!</text>
<text x="8.3" y="22" transform="rotate(25 8.3 22)">d</text>
<text x="9.4" y="22.5" transform="rotate(18 9.4 22.5)">o</text>
<text x="10.6" y="22.9" transform="rotate(11 10.6 22.9)">c</text>
<text x="11.8" y="23.1" transform="rotate(4 11.8 23.1)">u</text>
<text x="13" y="23.2" transform="rotate(-2 13 23.2)">-</text>
<text x="13.7" y="23.1" transform="rotate(-6 13.7 23.1)">t</text>
<text x="14.4" y="23.1" transform="rotate(-10 14.4 23.1)">r</text>
<text x="15.3" y="22.9" transform="rotate(-15 15.3 22.9)">a</text>
<text x="16.4" y="22.6" transform="rotate(-22 16.4 22.6)">c</text>
<text x="17.5" y="22.2" transform="rotate(-29 17.5 22.2)">k</text>
<text x="18.4" y="21.6" transform="rotate(-34 18.4 21.6)">.</text>
<text x="19" y="21.3" transform="rotate(-38 19 21.3)">c</text>
<text x="19.9" y="20.5" transform="rotate(-45 19.9 20.5)">o</text>
<text x="20.8" y="19.6" transform="rotate(-54 20.8 19.6)">m</text>
<text x="188.2" y="18.3" transform="rotate(55 188.2 18.3)">w</text>
<text x="189.1" y="19.6" transform="rotate(46 189.1 19.6)">w</text>
<text x="190.3" y="20.8" transform="rotate(36 190.3 20.8)">w</text>
<text x="191.6" y="21.7" transform="rotate(30 191.6 21.7)">.</text>
<text x="191.8" y="18.8" transform="rotate(-45 191.8 18.8)">Click to buy NOW!</text>
<text x="192.1" y="22" transform="rotate(25 192.1 22)">d</text>
<text x="193.3" y="22.5" transform="rotate(18 193.3 22.5)">o</text>
<text x="194.5" y="22.9" transform="rotate(11 194.5 22.9)">c</text>
<text x="195.6" y="23.1" transform="rotate(4 195.6 23.1)">u</text>
<text x="196.9" y="23.2" transform="rotate(-2 196.9 23.2)">-</text>
<text x="197.6" y="23.1" transform="rotate(-6 197.6 23.1)">t</text>
<text x="198.3" y="23.1" transform="rotate(-10 198.3 23.1)">r</text>
<text x="199.1" y="22.9" transform="rotate(-15 199.1 22.9)">a</text>
<text x="200.2" y="22.6" transform="rotate(-22 200.2 22.6)">c</text>
<text x="201.3" y="22.2" transform="rotate(-29 201.3 22.2)">k</text>
<text x="202.3" y="21.6" transform="rotate(-34 202.3 21.6)">.</text>
<text x="202.8" y="21.3" transform="rotate(-38 202.8 21.3)">c</text>
<text x="203.7" y="20.5" transform="rotate(-45 203.7 20.5)">o</text>
<text x="204.6" y="19.6" transform="rotate(-54 204.6 19.6)">m</text>
</g>
</svg>
